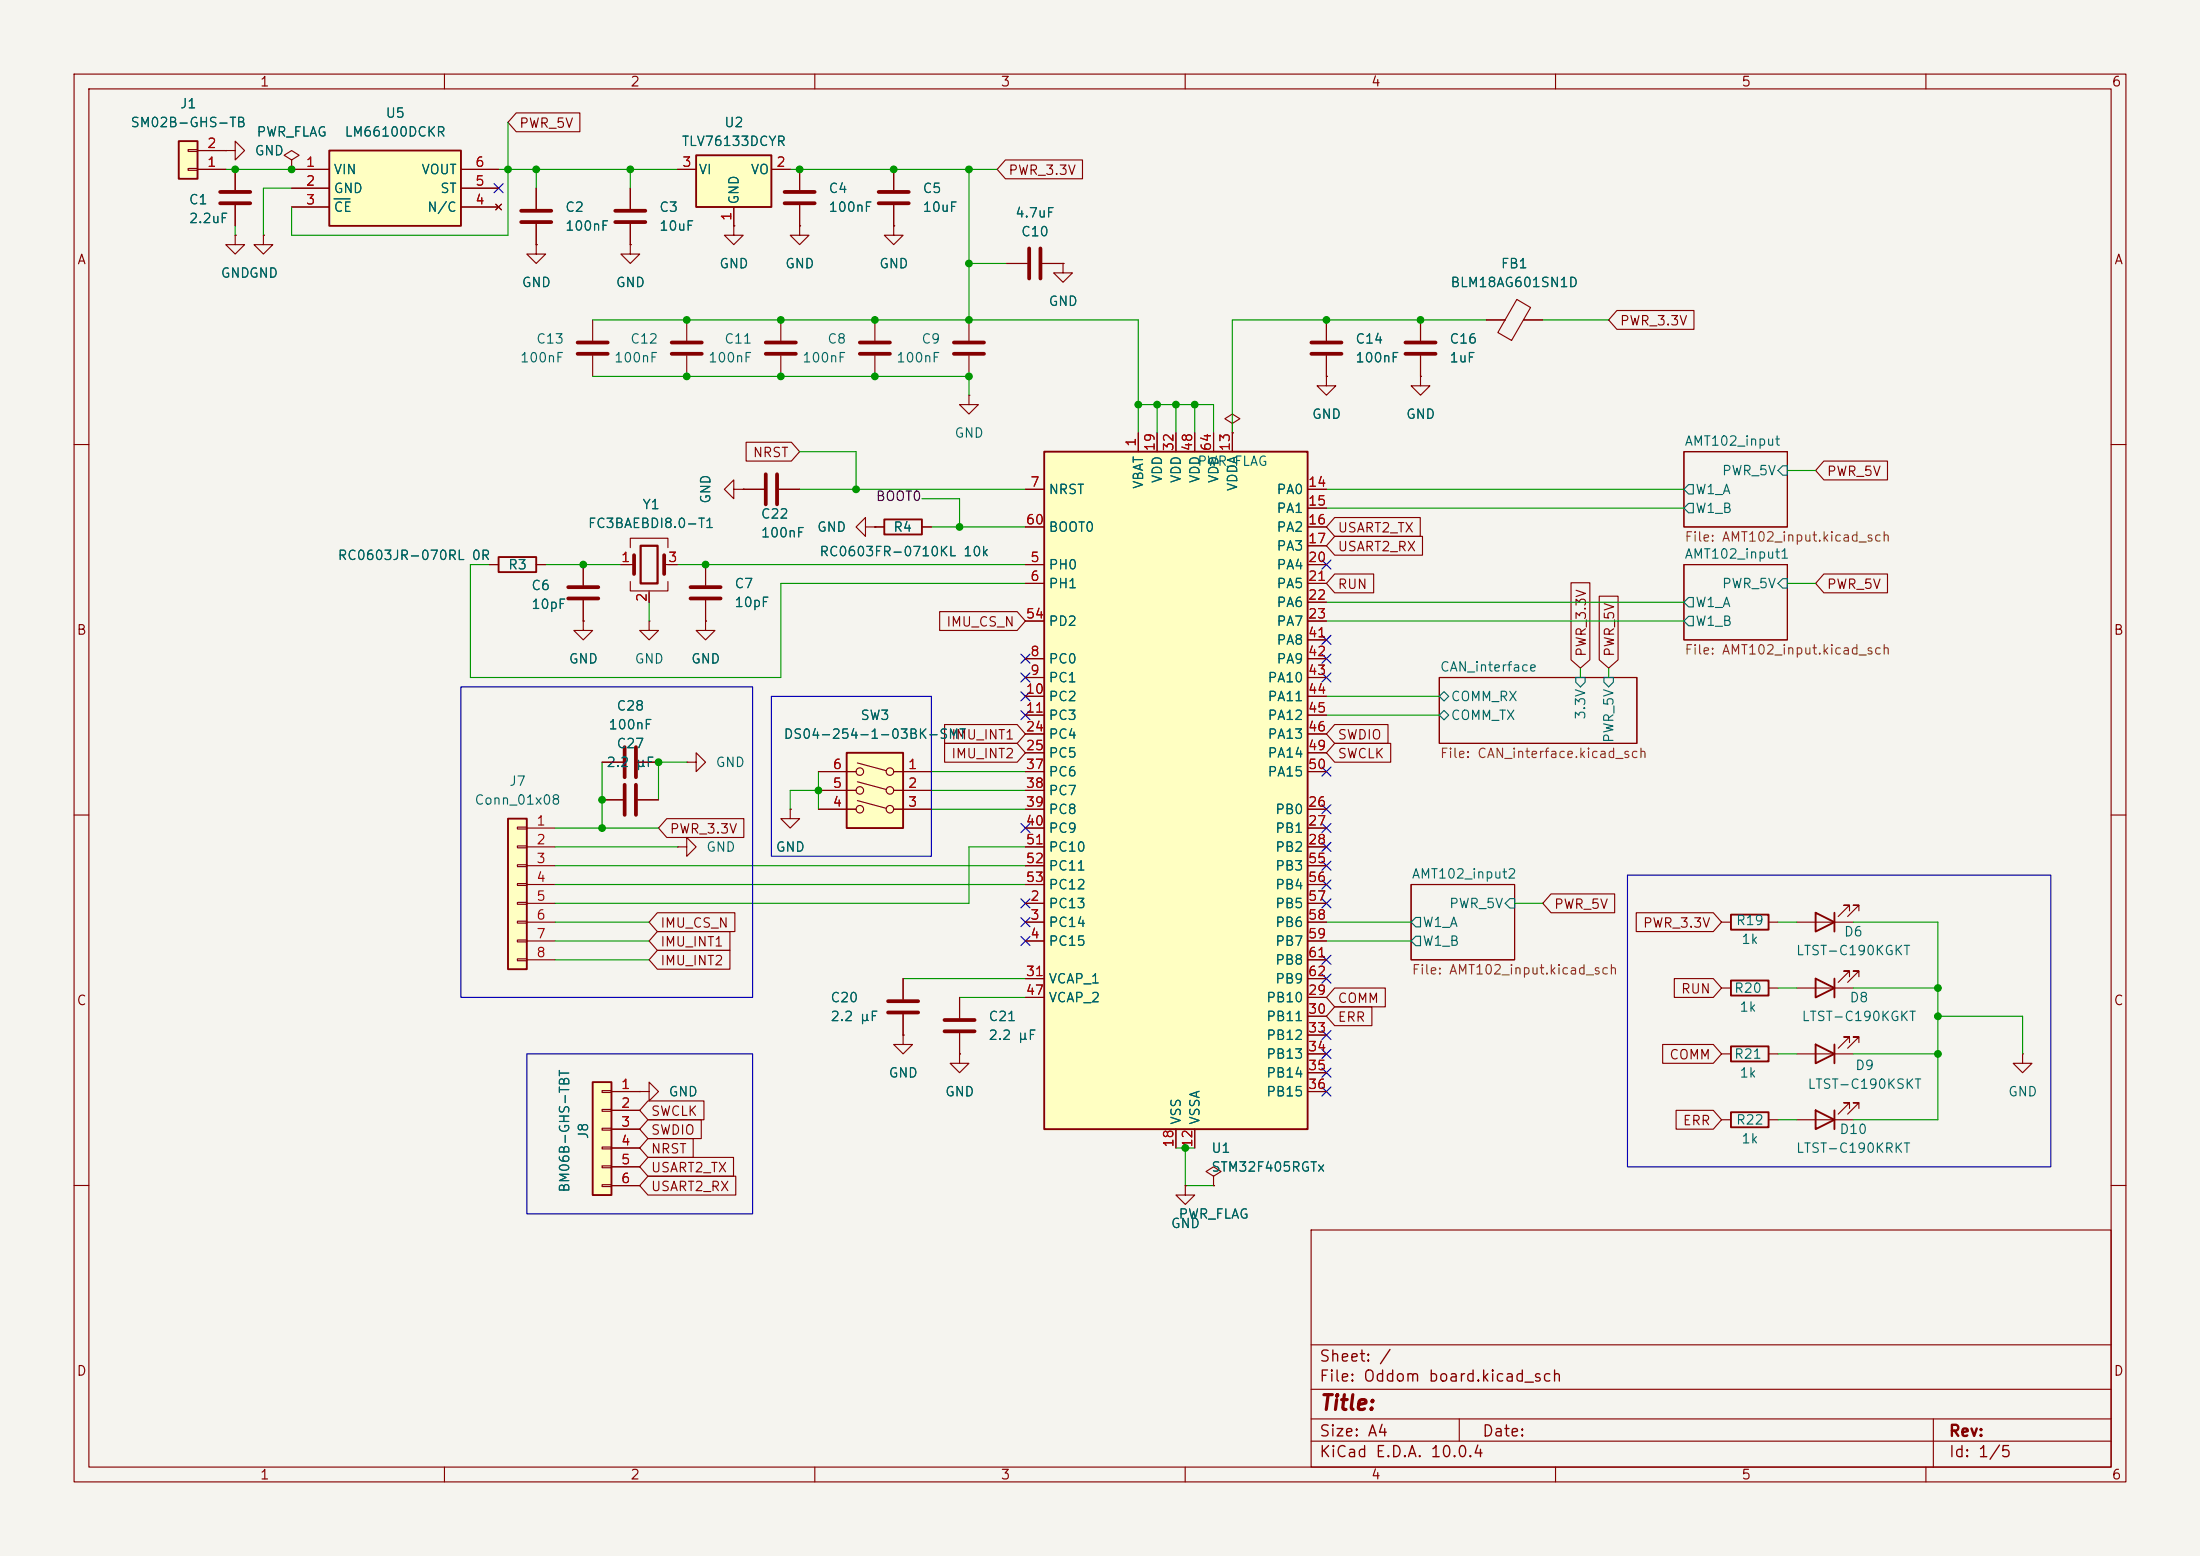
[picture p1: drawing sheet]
<svg xmlns="http://www.w3.org/2000/svg" width="297mm" height="210mm" viewBox="0 0 297 210" stroke-linecap="round" stroke-linejoin="round" font-family="sans-serif">
<path d="M0 0h297v210h-297z" fill="#f5f4ef" stroke="#f5f4ef" stroke-width=".14"/>
<g fill="none" stroke="#840000" stroke-width=".15">
<path d="M10 10h277v190h-277zM12 12h273v186h-273zM60 10v2M110 10v2M160 10v2M210 10v2M260 10v2M85.1 25.4v2.8M85.1 30.2v2.8M166.4 57.2l1-.7-1-.6-1 .6 1 .7v1.2M166.4 58.4h.1M10 60h2"/>
<path d="M227.3 61h14v10.1h-14zM227.3 76.2h14v10.2h-14zM285 60h2M194.3 91.4h26.7v8.9h-26.7zM10 110h2M190.5 119.4h14v10.1h-14zM285 110h2M121.9 132.1v2.8M121.9 136.9v2.8M242.6 124.5h7.6M242.6 133.4h7.6M249.7 122.9v-.7h-.8h.8l-1.5 1.5"/>
<path d="M249.7 131.8v-.7h-.8h.8l-1.5 1.5M251 122.9v-.7h-.8h.8l-1.6 1.5M251 131.8v-.7h-.8h.8l-1.6 1.5M163.8 158.8l1-.7-1-.6-1 .6 1 .7v1.2M232.4 151.1h1.3M238.8 151.1h1.2M242.6 151.1h7.6M249.7 149.6v-.8h-.8h.8l-1.5 1.6M251 149.6v-.8h-.8h.8l-1.6 1.6M273 142.2v1.3h1.3l-1.3 1.3-1.2-1.3h1.2M273 142.2h.1M10 160h2"/>
<path d="M160 160v1.3h1.3l-1.3 1.3-1.3-1.3h1.3M160 160h.1M163.8 160h.1M177 166h108v32h-108zM285 160h2M60 198v2M110 198v2M160 198v2M177 194.5h108M177 191.5h108M177 187.5h108M177 181.5h108"/>
<path d="M197 191.5v3M210 198v2M260 198v2M261 191.5v6.5"/>
</g>
<g fill="none" stroke="#006464" stroke-width=".15">
<path d="M227.3 66l.7-.6h.6v1.3h-.6zM228 67.9h.6v1.3h-.6l-.7-.6zM240.7 62.9h.6v1.2h-.6l-.7-.6zM240.7 78.1h.6v1.3h-.6l-.7-.7zM194.3 94l.6-.7 .7 .7-.7 .6zM194.3 96.5l.6-.6 .7 .6-.7 .7zM212.7 91.4h1.3v.7l-.6 .6-.7-.6zM216.5 91.4h1.3v.7l-.6 .6-.7-.6zM227.3 83.8l.7-.6h.6v1.3h-.6zM228 80.6h.6v1.3h-.6l-.7-.6zM191.1 123.8h.7v1.3h-.7l-.6-.6zM191.1 126.4h.7v1.2h-.7l-.6-.6z"/>
<path d="M203.8 121.3h.7v1.3h-.7l-.6-.7z"/>
</g>
<path d="M83.1 28.4h4M83.1 30h4M119.9 135.1h4.1M119.9 136.7h4.1" fill="none" stroke="#840000" stroke-width=".51"/>
<path d="M245.1 123.2l2.5 1.3-2.5 1.2zM245.1 132.1l2.5 1.3-2.5 1.2zM247.6 123.2v2.5M247.6 132.1v2.5M233.7 150.1h5.1v2h-5.1zM245.1 149.9l2.5 1.2-2.5 1.3zM247.6 149.9v2.5" fill="none" stroke="#840000" stroke-width=".25"/>
<path d="M141 61h35.5v91.4h-35.5z" fill="#ffffc2"/>
<path d="M67.3 75.2h5.1v2h-5.1zM141 61h35.5v91.4h-35.5z" fill="none" stroke="#840000" stroke-width=".25"/>
<g fill="none" stroke="#840000" stroke-width=".15">
<path d="M30.5 20.3h1.2v-1.2l1.3 1.2-1.3 1.3v-1.3M30.5 20.3h.1M99.1 30.5v1.3h1.2l-1.2 1.2-1.3-1.2h1.3M99.1 30.5h.1M107.9 30.5v1.3h1.3l-1.3 1.2-1.2-1.2h1.2M107.9 30.5h.1M120.6 30.5v1.3h1.3l-1.3 1.2-1.2-1.2h1.2M120.6 30.5h.1M120.6 22.9v2.8M120.6 27.7v2.8M153.7 58.4v2.6M156.2 58.4v2.6"/>
<path d="M158.7 58.4v2.6M161.3 58.4v2.6M163.8 58.4v2.6M166.4 58.4v2.6M191.8 50.8v1.3h1.2l-1.2 1.2-1.3-1.2h1.3M191.8 50.8h.1M191.8 43.2v2.8M191.8 48v2.8M200.7 43.2h2.5M204.8 40.4l1.8 1.1-2.5 4.4-1.9-1zM205.7 43.2h2.6M66 76.2h1.3"/>
<path d="M72.4 76.2h1.3M78.7 76.2v2.8M83.8 76.2h1.8M85.1 73.9v-1.3h5.1v1.3M85.1 78.5v1.3h5.1v-1.3M87.6 79.8v1.5M89.7 76.2h1.7M138.4 76.2h2.6M138.4 78.7h2.6M138.4 66h2.6M138.4 71.1h2.6M176.5 76.2h2.6"/>
<path d="M176.5 78.7h2.6M176.5 66h2.6M176.5 68.6h2.6M176.5 71.1h2.6M176.5 73.7h2.6M78.7 81v2.8M87.6 83.8v1.3h1.3l-1.3 1.3-1.2-1.3h1.2M87.6 83.8h.1M138.4 88.9h2.6M138.4 91.4h2.6M138.4 94h2.6M138.4 96.5h2.6"/>
<path d="M138.4 83.8h2.6M138.4 99.1h2.6M176.5 88.9h2.6M176.5 91.4h2.6M176.5 94h2.6M176.5 96.5h2.6M176.5 81.3h2.6M176.5 83.8h2.6M176.5 99.1h2.6M176.5 86.4h2.6M106.7 109.2v1.3h-1.3l1.3 1.3 1.2-1.3h-1.2M106.7 109.2h.1"/>
<path d="M138.4 101.6h2.6M138.4 109.2h2.6M138.4 111.8h2.6M138.4 114.3h2.6M138.4 104.1h2.6M138.4 106.7h2.6M138.4 116.8h2.6M138.4 119.4h2.6M176.5 101.6h2.6M176.5 109.2h2.6M176.5 111.8h2.6M176.5 114.3h2.6"/>
<path d="M176.5 104.1h2.6M176.5 116.8h2.6M176.5 119.4h2.6M121.9 139.7v1.3h1.3l-1.3 1.2-1.3-1.2h1.3M121.9 139.7h.1M138.4 121.9h2.6M138.4 124.5h2.6M138.4 127h2.6M138.4 134.6h2.6M138.4 132.1h2.6M176.5 121.9h2.6M176.5 124.5h2.6"/>
<path d="M176.5 127h2.6M176.5 134.6h2.6M176.5 137.2h2.6M176.5 132.1h2.6M176.5 139.7h2.6M176.5 129.5h2.6M158.7 152.4v2.5M161.3 152.4v2.5M176.5 142.2h2.6M176.5 144.8h2.6M176.5 147.3h2.6"/>
</g>
<path d="M118.6 25.9h4.1M118.6 27.4h4.1M189.7 46.2h4.1M189.7 47.8h4.1M76.7 79.2h4.1M85.6 74.9v2.6M89.7 74.9v2.6M76.7 80.8h4.1" fill="none" stroke="#840000" stroke-width=".51"/>
<path d="M86.5 73.7h2.3v5h-2.3z" fill="none" stroke="#840000" stroke-width=".3"/>
<path d="M94 21h10.1v6.9h-10.1z" fill="#ffffc2"/>
<path d="M94 21h10.1v6.9h-10.1z" fill="none" stroke="#840000" stroke-width=".25"/>
<g fill="none" stroke="#840000" stroke-width=".15">
<path d="M91.4 22.9h2.6M99.1 27.9v2.6M104.1 22.9h2.6M107.9 22.9v2.8M107.9 27.7v2.8M105.4 43.2v2.8M105.4 48v2.8M130.8 53.3v1.3h-1.3l1.3 1.3 1.3-1.3h-1.3M130.8 53.3h.1M179.1 50.8v1.3h1.2l-1.2 1.2-1.3-1.2h1.3M179.1 50.8h.1M179.1 43.2v2.8"/>
<path d="M179.1 48v2.8M99.1 66v-1.2l-1.3 1.2 1.3 1.3v-1.3h1.2M100.3 66h.1M78.7 83.8v1.3h1.3l-1.3 1.3-1.2-1.3h1.2M78.7 83.8h.1"/>
</g>
<path d="M105.9 25.9h4.1M105.9 27.4h4.1M103.4 46.2h4M103.4 47.8h4M177 46.2h4.1M177 47.8h4.1" fill="none" stroke="#840000" stroke-width=".51"/>
<path d="M80 146.1h2.5v15.2h-2.5z" fill="#ffffc2"/>
<path d="M80 146.1h2.5v15.2h-2.5z" fill="none" stroke="#840000" stroke-width=".25"/>
<g fill="none" stroke="#840000" stroke-width=".15">
<path d="M81.3 102.9h2.8M86.1 102.9h2.8M81.3 147.2h1.2v.2h-1.2zM81.3 149.7h1.2v.3h-1.2zM81.3 152.3h1.2v.2h-1.2zM81.3 154.8h1.2v.3h-1.2zM81.3 157.4h1.2v.2h-1.2zM81.3 159.9h1.2v.2h-1.2zM82.5 147.3h3.9M82.5 149.9h3.9M82.5 152.4h3.9M82.5 154.9h3.9"/>
<path d="M82.5 157.5h3.9M86.4 147.3h1.2v-1.2l1.3 1.2-1.3 1.3v-1.3M86.4 147.3h.1M82.5 160h3.9"/>
</g>
<path d="M84.3 100.8v4.1M85.9 100.8v4.1" fill="none" stroke="#840000" stroke-width=".51"/>
<path d="M44.4 20.3h17.8v10.2h-17.8z" fill="#ffffc2"/>
<path d="M44.4 20.3h17.8v10.2h-17.8z" fill="none" stroke="#840000" stroke-width=".25"/>
<g fill="none" stroke="#840000" stroke-width=".15">
<path d="M31.7 31.8v1.2h1.3l-1.3 1.3-1.2-1.3h1.2M31.7 31.8h.1M31.7 22.9v2.8M31.7 27.7v2.8M35.6 31.8v1.2h1.2l-1.2 1.3-1.3-1.3h1.3M35.6 31.8h.1M39.4 22.9h5M39.4 25.4h5M39.4 27.9h5M62.2 22.9h5.1M62.2 25.4h5.1M62.2 27.9h5.1"/>
<path d="M66.9 27.6l.8 .7M67.7 27.6l-.8 .7M100.3 66h2.8M105.2 66h2.7M91.4 114.3h1.3v-1.3l1.3 1.3-1.3 1.3v-1.3M91.4 114.3h.1"/>
</g>
<path d="M45.1 26.8h2.1" fill="none" stroke="#006464" stroke-width=".15"/>
<path d="M29.7 25.9h4.1M29.7 27.4h4.1M103.4 64v4.1M104.9 64v4.1" fill="none" stroke="#840000" stroke-width=".51"/>
<path d="M68.6 110.5h2.5v20.3h-2.5z" fill="#ffffc2"/>
<path d="M68.6 110.5h2.5v20.3h-2.5z" fill="none" stroke="#840000" stroke-width=".25"/>
<g fill="none" stroke="#840000" stroke-width=".15">
<path d="M69.8 111.6h1.3v.3h-1.3zM69.8 114.2h1.3v.2h-1.3zM69.8 116.7h1.3v.3h-1.3zM69.8 119.3h1.3v.2h-1.3zM71.1 111.8h3.8M71.1 114.3h3.8M71.1 116.8h3.8M71.1 119.4h3.8M81.3 108h2.8M86.1 108h2.8M69.8 121.8h1.3v.2h-1.3zM69.8 124.3h1.3v.3h-1.3z"/>
<path d="M69.8 126.9h1.3v.2h-1.3zM69.8 129.4h1.3v.3h-1.3zM71.1 121.9h3.8M71.1 124.5h3.8M71.1 127h3.8M71.1 129.5h3.8"/>
</g>
<path d="M84.3 105.9v4.1M85.9 105.9v4.1" fill="none" stroke="#840000" stroke-width=".51"/>
<path d="M24.1 19.1h2.6v5h-2.6z" fill="#ffffc2"/>
<path d="M24.1 19.1h2.6v5h-2.6z" fill="none" stroke="#840000" stroke-width=".25"/>
<g fill="none" stroke="#840000" stroke-width=".15">
<path d="M25.4 22.7h1.3v.3h-1.3zM25.4 20.2h1.3v.2h-1.3zM26.7 22.9h3.8M26.7 20.3h3.8M39.4 21.6l1-.6-1-.7-1 .7 1 .6v1.3M39.4 22.9h.1M72.4 25.4v2.8M72.4 30.2v2.8M85.1 33v1.3h1.3l-1.3 1.3-1.3-1.3h1.3M85.1 33h.1M135.9 35.6h2.8M140.7 35.6h2.8"/>
<path d="M143.5 35.6v1.2h1.3l-1.3 1.3-1.3-1.3h1.3M143.5 35.6h.1M80 43.2v2.8M80 48v2.8M116.8 71.1v-1.2l-1.2 1.2 1.2 1.3v-1.3h1.3M118.1 71.1h.1M92.7 102.9h1.3v-1.3l1.2 1.3-1.2 1.2v-1.2M92.7 102.9h.1M129.5 134.6v2.8M129.5 139.4v2.8M129.5 142.2v1.3h1.3l-1.3 1.3-1.2-1.3h1.2M129.5 142.2h.1"/>
</g>
<path d="M70.4 28.4h4M70.4 30h4M138.9 33.5v4.1M140.5 33.5v4.1M78 46.2h4M78 47.8h4M127.5 137.7h4.1M127.5 139.2h4.1" fill="none" stroke="#840000" stroke-width=".51"/>
<path d="M114.3 101.6h7.6v10.2h-7.6z" fill="#ffffc2"/>
<g fill="none" stroke="#840000" stroke-width=".15">
<path d="M69.7 15.2h8.6v2.6h-8.6l-1.1-1.3zM26.7 22.9h3.8M26.7 20.3h3.8M30.5 20.3h.1M31.7 31.8h.1M31.7 22.9v2.8M31.7 27.7v2.8M35.6 31.8h.1M39.4 22.9h.1M39.4 22.9h5M39.4 25.4h5M39.4 27.9h5"/>
<path d="M62.2 22.9h5.1M62.2 25.4h5.1M62.2 27.9h5.1M66.9 27.6l.8 .7M67.7 27.6l-.8 .7M72.4 33v1.3h1.3l-1.3 1.3-1.3-1.3h1.3M72.4 33h.1M72.4 25.4v2.8M72.4 30.2v2.8M85.1 33h.1M85.1 25.4v2.8M85.1 30.2v2.8"/>
<path d="M91.4 22.9h2.6M99.1 30.5h.1M99.1 27.9v2.6M104.1 22.9h2.6M107.9 30.5h.1M107.9 22.9v2.8M107.9 27.7v2.8M120.6 30.5h.1M120.6 22.9v2.8M120.6 27.7v2.8M135.7 21.6h10.4v2.5h-10.4l-1.1-1.2zM135.9 35.6h2.8"/>
<path d="M140.7 35.6h2.8M143.5 35.6h.1M92.7 43.2v2.8M92.7 48v2.8M100.7 59.7h6.1l1.1 1.3-1.1 1.2h-6.1zM118.1 43.2v2.8M118.1 48v2.8M130.8 43.2v2.8M130.8 48v2.8M153.7 58.4v2.6M156.2 58.4v2.6M158.7 58.4v2.6"/>
<path d="M161.3 58.4v2.6M163.8 58.4v2.6M166.4 58.4h.1M166.4 58.4v2.6M179.1 50.8h.1M179.1 43.2v2.8M179.1 48v2.8M191.8 50.8h.1M191.8 43.2v2.8M191.8 48v2.8M200.7 43.2h2.5M205.7 43.2h2.6"/>
<path d="M218.3 41.9h10.4v2.6h-10.4l-1.1-1.3zM66 76.2h1.3M72.4 76.2h1.3M78.7 76.2v2.8M83.8 76.2h1.3M90.2 76.2h1.2M95.2 76.2v2.8M100.3 66h.1M100.3 66h2.8M105.2 66h2.7M118.1 71.1h.1M118.1 71.1h1.3"/>
<path d="M124.5 71.1h1.2M138.4 71.1h2.6M138.4 76.2h2.6M138.4 78.7h2.6M138.4 66h2.6M176.5 71.1h2.6M176.5 76.2h2.6M176.5 78.7h2.6M176.5 66h2.6M176.5 68.6h2.6M176.5 73.7h2.6M180.2 77.5h5.2v2.5h-5.2l-1.1-1.3z"/>
<path d="M180.2 72.4h11.8v2.5h-11.8l-1.1-1.2zM180.2 69.8h11.5v2.6h-11.5l-1.1-1.3zM212.1 78.7h2.5v10.4l-1.2 1.1-1.3-1.1zM246.2 77.5h8.6v2.5h-8.6l-1.1-1.3zM246.2 62.2h8.6v2.6h-8.6l-1.1-1.3zM78.7 83.8h.1M78.7 81v2.8M87.6 80v1.3M95.2 83.8v1.3h1.3l-1.3 1.3-1.2-1.3h1.2M95.2 83.8h.1M95.2 81v2.8M126.9 82.5h10.4l1.1 1.3-1.1 1.3h-10.4z"/>
<path d="M127.5 97.8h9.8l1.1 1.3-1.1 1.2h-9.8zM138.4 88.9h2.6M138.4 91.4h2.6M138.4 94h2.6M138.4 96.5h2.6M138.4 83.8h2.6M138.4 99.1h2.6M176.5 88.9h2.6M176.5 91.4h2.6M176.5 94h2.6M176.5 96.5h2.6M176.5 81.3h2.6"/>
<path d="M176.5 83.8h2.6M176.5 99.1h2.6M176.5 86.4h2.6M180.2 97.8h7.2v2.5h-7.2l-1.1-1.2zM215.9 80.5h2.5v8.6l-1.2 1.1-1.3-1.1zM81.3 108h2.8M81.3 102.9h2.8M86.1 108h2.8M86.1 102.9h2.8M90 110.5h10.4v2.5h-10.4l-1.1-1.2zM106.7 109.2h.1M110.5 104.1h5.1"/>
<path d="M110.5 106.7h5.1M110.5 109.2h5.1M115.7 103l3.9 1M115.7 105.5l3.9 1.1M115.7 108.1l3.9 1M120.6 104.1h5.1M120.6 106.7h5.1M120.6 109.2h5.1M127.5 100.3h9.8l1.1 1.3-1.1 1.3h-9.8zM138.4 104.1h2.6M138.4 106.7h2.6M138.4 109.2h2.6"/>
<path d="M138.4 101.6h2.6M138.4 111.8h2.6M138.4 114.3h2.6M138.4 116.8h2.6M138.4 119.4h2.6M176.5 104.1h2.6M176.5 109.2h2.6M176.5 101.6h2.6M176.5 111.8h2.6M176.5 114.3h2.6M176.5 116.8h2.6M176.5 119.4h2.6"/>
<path d="M180.2 100.3h7.5v2.6h-7.5l-1.1-1.3zM88.7 123.2h10.5v2.5h-10.5l-1.1-1.2zM88.7 128.3h9.8v2.5h-9.8l-1.1-1.3zM88.7 125.7h9.8v2.6h-9.8l-1.1-1.3zM121.9 139.7h.1M121.9 132.1v2.8M121.9 136.9v2.8M129.5 134.6v2.8M129.5 139.4v2.8M138.4 124.5h2.6M138.4 121.9h2.6M138.4 127h2.6"/>
<path d="M138.4 134.6h2.6M138.4 132.1h2.6M176.5 124.5h2.6M176.5 121.9h2.6M176.5 127h2.6M176.5 134.6h2.6M176.5 137.2h2.6M176.5 132.1h2.6M176.5 139.7h2.6M176.5 129.5h2.6M180.2 133.3h6.8v2.6h-6.8l-1.1-1.3zM180.2 135.9h5v2.5h-5l-1.1-1.2z"/>
<path d="M209.4 120.6h8.6v2.6h-8.6l-1.1-1.3zM220.9 123.2h10.4l1.1 1.3-1.1 1.2h-10.4zM226 132.1h5.3l1.1 1.3-1.1 1.2h-5.3zM232.4 133.4h1.3M232.4 124.5h1.3M238.8 133.4h1.2M238.8 124.5h1.2M82.5 147.3h3.9M82.5 149.9h3.9M82.5 152.4h3.9M82.5 154.9h3.9M82.5 157.5h3.9"/>
<path d="M86.4 147.3h.1M87.5 148.6h7.5v2.5h-7.5l-1.1-1.2zM87.5 158.7h11.8v2.6h-11.8l-1.1-1.3zM87.5 156.2h11.5v2.6h-11.5l-1.1-1.3zM87.5 153.7h6.1v2.5h-6.1l-1.1-1.3zM87.5 151.1h7.2v2.6h-7.2l-1.1-1.3zM129.5 142.2h.1M158.7 152.4v2.5M161.3 152.4v2.5M176.5 142.2h2.6M176.5 144.8h2.6M176.5 147.3h2.6"/>
<path d="M224.5 141h6.8l1.1 1.2-1.1 1.3h-6.8zM226.3 149.9h5l1.1 1.2-1.1 1.3h-5zM232.4 142.2h1.3M238.8 142.2h1.2M242.6 142.2h7.6M249.7 140.7v-.7h-.8h.8l-1.5 1.5M251 140.7v-.7h-.8h.8l-1.6 1.5M82.5 160h3.9M160 160h.1M163.8 160h.1"/>
<circle cx="116.1" cy="109.2" r=".51"/>
<circle cx="116.1" cy="104.1" r=".51"/>
<circle cx="116.1" cy="106.7" r=".51"/>
<circle cx="120.1" cy="104.1" r=".51"/>
<circle cx="120.1" cy="109.2" r=".51"/>
<circle cx="120.1" cy="106.7" r=".51"/>
</g>
<path d="M119.4 70.1h5.1v2h-5.1zM114.3 101.6h7.6v10.2h-7.6zM233.7 132.3h5.1v2.1h-5.1zM233.7 123.4h5.1v2.1h-5.1zM233.7 141.2h5.1v2.1h-5.1zM245.1 141l2.5 1.2-2.5 1.3zM247.6 141v2.5" fill="none" stroke="#840000" stroke-width=".25"/>
<path d="M90.7 46.2h4M90.7 47.8h4M116.1 46.2h4M116.1 47.8h4M128.8 46.2h4M128.8 47.8h4M93.2 79.2h4.1M93.2 80.8h4.1" fill="none" stroke="#840000" stroke-width=".51"/>
<g fill="none" stroke="#009600" stroke-width=".15">
<path d="M68.6 16.5v15.3h-29.2v-3.9M30.5 22.9h8.9M31.7 30.5v1.3M39.4 25.4h-3.8v6.4M67.3 22.9h24.1M72.4 22.9v2.5M85.1 22.9v2.5M106.7 22.9h27.9M130.8 22.9v20.3M130.8 35.6h5.1M80 50.8h50.8v2.5M80 43.2h73.7v15.2"/>
<path d="M153.7 54.6h10.1v3.8M156.2 54.6v3.8M158.7 54.6v3.8M161.3 54.6v3.8M200.7 43.2h-34.3v15.2M208.3 43.2h8.9M66 76.2h-2.5v15.2h41.9v-12.7h33M73.7 76.2h10.1M91.4 76.2h47M107.9 66h30.5M107.9 61h7.7v5M124.5 67.3h5v3.8"/>
<path d="M125.7 71.1h12.7M179.1 68.6h48.2M179.1 66h48.2M241.3 63.5h3.8M241.3 78.7h3.8M87.6 81.3v2.5M179.1 83.8h48.2M179.1 81.3h48.2M179.1 96.5h15.2M179.1 94h15.2M213.4 90.2v1.2M217.2 90.2v1.2"/>
<path d="M74.9 114.3h16.5M74.9 111.8h14M74.9 119.4h63.5M74.9 116.8h63.5M81.3 102.9v8.9M92.7 102.9h-3.8v5.1M110.5 104.1v5.1M110.5 106.7h-3.8v2.5M125.7 104.1h12.7M125.7 109.2h12.7M125.7 106.7h12.7M138.4 114.3h-7.6v7.6h-55.9"/>
<path d="M74.9 127h12.7M74.9 129.5h12.7M74.9 124.5h12.7M121.9 132.1h16.5M129.5 134.6h8.9M179.1 127h11.4M179.1 124.5h11.4M204.5 121.9h3.8M240 124.5h2.6M240 133.4h2.6M250.2 124.5h11.4v26.6h-11.4M250.2 133.4h11.4"/>
<path d="M261.6 137.2h11.4v5M158.7 154.9h2.6M160 154.9v5.1h3.8M240 151.1h2.6M240 142.2h2.6M250.2 142.2h11.4"/>
</g>
<g fill="none" stroke="#000084" stroke-width=".15">
<path d="M66.7 24.8l1.2 1.2M67.9 24.8l-1.2 1.2M178.5 75.6l1.2 1.2M179.7 75.6l-1.2 1.2M137.8 88.3l1.2 1.2M137.8 93.4l1.2 1.2M137.8 95.9l1.2 1.2M137.8 90.8l1.2 1.2M139 88.3l-1.2 1.2M139 93.4l-1.2 1.2M139 95.9l-1.2 1.2M139 90.8l-1.2 1.2"/>
<path d="M178.5 85.8l1.2 1.2M178.5 90.8l1.2 1.2M178.5 88.3l1.2 1.2M179.7 85.8l-1.2 1.2M179.7 90.8l-1.2 1.2M179.7 88.3l-1.2 1.2M137.8 111.2l1.2 1.2M139 111.2l-1.2 1.2M178.5 116.2l1.2 1.2M178.5 111.2l1.2 1.2M178.5 113.7l1.2 1.2M178.5 103.5l1.2 1.2"/>
<path d="M178.5 108.6l1.2 1.2M178.5 118.8l1.2 1.2M179.7 116.2l-1.2 1.2M179.7 111.2l-1.2 1.2M179.7 113.7l-1.2 1.2M179.7 103.5l-1.2 1.2M179.7 108.6l-1.2 1.2M179.7 118.8l-1.2 1.2M137.8 126.4l1.2 1.2M137.8 123.9l1.2 1.2M137.8 121.3l1.2 1.2M139 126.4l-1.2 1.2"/>
<path d="M139 123.9l-1.2 1.2M139 121.3l-1.2 1.2M178.5 139.1l1.2 1.2M178.5 131.5l1.2 1.2M178.5 128.9l1.2 1.2M178.5 121.3l1.2 1.2M179.7 139.1l-1.2 1.2M179.7 131.5l-1.2 1.2M179.7 128.9l-1.2 1.2M179.7 121.3l-1.2 1.2M178.5 144.2l1.2 1.2M178.5 141.6l1.2 1.2"/>
<path d="M178.5 146.7l1.2 1.2M179.7 144.2l-1.2 1.2M179.7 141.6l-1.2 1.2M179.7 146.7l-1.2 1.2"/>
</g>
<path d="M62.2 92.7h39.4v41.9h-39.4zM104.1 94h21.6v21.6h-21.6zM219.7 118.1h57.2v39.4h-57.2zM71.1 142.2h30.5v21.6h-30.5z" fill="none" stroke="#0000c2" stroke-width=".15"/>
<path d="M45.1 26.8h2.1" fill="none" stroke="#006464" stroke-width=".15"/>
<g fill="#009600" stroke="#009600" stroke-width=".14">
<circle cx="158.7" cy="54.6" r=".46"/>
<circle cx="153.7" cy="54.6" r=".46"/>
<circle cx="156.2" cy="54.6" r=".46"/>
<circle cx="161.3" cy="54.6" r=".46"/>
<circle cx="160" cy="154.9" r=".46"/>
<circle cx="120.6" cy="22.9" r=".46"/>
<circle cx="130.8" cy="22.9" r=".46"/>
<circle cx="130.8" cy="50.8" r=".46"/>
<circle cx="130.8" cy="43.2" r=".46"/>
<circle cx="130.8" cy="35.6" r=".46"/>
<circle cx="68.6" cy="22.9" r=".46"/>
<circle cx="72.4" cy="22.9" r=".46"/>
<circle cx="39.4" cy="22.9" r=".46"/>
<circle cx="31.7" cy="22.9" r=".46"/>
<circle cx="92.7" cy="43.2" r=".46"/>
<circle cx="105.4" cy="50.8" r=".46"/>
<circle cx="92.7" cy="50.8" r=".46"/>
<circle cx="85.1" cy="22.9" r=".46"/>
<circle cx="81.3" cy="111.8" r=".46"/>
<circle cx="95.2" cy="76.2" r=".46"/>
<circle cx="88.9" cy="102.9" r=".46"/>
<circle cx="81.3" cy="108" r=".46"/>
<circle cx="110.5" cy="106.7" r=".46"/>
<circle cx="78.7" cy="76.2" r=".46"/>
<circle cx="261.6" cy="133.4" r=".46"/>
<circle cx="261.6" cy="137.2" r=".46"/>
<circle cx="261.6" cy="142.2" r=".46"/>
<circle cx="191.8" cy="43.2" r=".46"/>
<circle cx="179.1" cy="43.2" r=".46"/>
<circle cx="107.9" cy="22.9" r=".46"/>
<circle cx="105.4" cy="43.2" r=".46"/>
<circle cx="115.6" cy="66" r=".46"/>
<circle cx="118.1" cy="43.2" r=".46"/>
<circle cx="118.1" cy="50.8" r=".46"/>
<circle cx="129.5" cy="71.1" r=".46"/>
</g>
<text font-size="2" fill="#840000" x="178" y="190.8">Title:</text>
<g font-size="1.5" fill="#840000">
<text x="178" y="184.2">Sheet: /</text>
<text x="178" y="186.9">File: Oddom board.kicad_sch</text>
<text x="178" y="197.1">KiCad E.D.A. 10.0.4</text>
<text x="178" y="194.3">Size: A4</text>
<text x="200" y="194.3">Date:</text>
<text x="263" y="194.3">Rev:</text>
<text x="263" y="197.1">Id: 1/5</text>
</g>
<g font-size="1.3" fill="#840000">
<text x="35" y="12">1</text>
<text x="85" y="12">2</text>
<text x="135" y="12">3</text>
<text x="185" y="12">4</text>
<text x="235" y="12">5</text>
<text x="285" y="12">6</text>
<text x="70" y="17.6">PWR_5V</text>
<text x="136" y="23.9">PWR_3.3V</text>
<text x="10.3" y="36">A</text>
<text x="285.3" y="36">A</text>
<text x="218.6" y="44.2">PWR_3.3V</text>
<text x="101.5" y="62">NRST</text>
<text x="246.5" y="64.6">PWR_5V</text>
<text x="180.5" y="74.7">USART2_RX</text>
<text x="180.5" y="72.2">USART2_TX</text>
<text x="180.5" y="79.8">RUN</text>
<text x="246.5" y="79.8">PWR_5V</text>
<text x="10.3" y="86">B</text>
<text x="127.7" y="84.9">IMU_CS_N</text>
<text x="214.4" y="88.7" transform="rotate(-90 214.4 88.7)">PWR_3.3V</text>
<text x="218.2" y="88.7" transform="rotate(-90 218.2 88.7)">PWR_5V</text>
<text x="285.3" y="86">B</text>
<text x="128.3" y="100.1">IMU_INT1</text>
<text x="180.5" y="100.1">SWDIO</text>
<text x="128.3" y="102.7">IMU_INT2</text>
<text x="180.5" y="102.7">SWCLK</text>
<text x="90.3" y="112.8">PWR_3.3V</text>
<text x="89.1" y="125.5">IMU_CS_N</text>
<text x="209.7" y="123">PWR_5V</text>
<text x="221.7" y="125.5">PWR_3.3V</text>
<text x="89.1" y="130.6">IMU_INT2</text>
<text x="89.1" y="128.1">IMU_INT1</text>
<text x="10.3" y="136">C</text>
<text x="180.5" y="135.7">COMM</text>
<text x="226.8" y="134.4">RUN</text>
<text x="285.3" y="136">C</text>
<text x="180.5" y="138.2">ERR</text>
<text x="225.3" y="143.3">COMM</text>
<text x="87.8" y="150.9">SWCLK</text>
<text x="87.8" y="153.5">SWDIO</text>
<text x="227.1" y="152.2">ERR</text>
<text x="87.8" y="161.1">USART2_RX</text>
<text x="87.8" y="158.5">USART2_TX</text>
<text x="87.8" y="156">NRST</text>
<text x="10.3" y="186">D</text>
<text x="285.3" y="186">D</text>
<text x="35" y="200">1</text>
<text x="85" y="200">2</text>
<text x="135" y="200">3</text>
<text x="185" y="200">4</text>
<text x="235" y="200">5</text>
<text x="285" y="200">6</text>
</g>
<g font-size="1.3" fill="#006464">
<text x="17.5" y="17.5">SM02B-GHS-TB</text>
<text x="24.2" y="14.9">J1</text>
<text x="52" y="16.2">U5</text>
<text x="97.7" y="17.5">U2</text>
<text x="34.3" y="21.3">GND</text>
<text x="34.6" y="18.8">PWR_FLAG</text>
<text x="45" y="23.8">VIN</text>
<text x="46.4" y="18.8">LM66100DCKR</text>
<text x="56.8" y="23.8">VOUT</text>
<text x="91.9" y="20">TLV76133DCYR</text>
<text x="94.2" y="23.8">VI</text>
<text x="101.3" y="23.8">VO</text>
<text x="25.4" y="27.9">C1</text>
<text x="45" y="26.4">GND</text>
<text x="45" y="28.9">CE</text>
<text x="57.6" y="28.9">N/C</text>
<text x="59.3" y="26.4">ST</text>
<text x="76.2" y="28.9">C2</text>
<text x="88.9" y="28.9">C3</text>
<text x="100" y="27.7" transform="rotate(-90 100 27.7)">GND</text>
<text x="111.8" y="26.4">C4</text>
<text x="111.8" y="28.9">100nF</text>
<text x="124.5" y="26.4">C5</text>
<text x="124.5" y="28.9">10uF</text>
<text x="137" y="29.7">4.7uF</text>
<text x="25.4" y="30.4">2.2uF</text>
<text x="76.2" y="31.5">100nF</text>
<text x="88.9" y="31.5">10uF</text>
<text x="137.8" y="32.2">C10</text>
<text x="29.7" y="37.8">GNDGND</text>
<text x="70.4" y="39.1">GND</text>
<text x="83.1" y="39.1">GND</text>
<text x="97" y="36.5">GND</text>
<text x="105.9" y="36.5">GND</text>
<text x="118.6" y="36.5">GND</text>
<text x="141.5" y="41.6">GND</text>
<text x="195.7" y="39.1">BLM18AG601SN1D</text>
<text x="202.5" y="36.5">FB1</text>
<text x="72.3" y="46.7">C13</text>
<text x="85" y="46.7">C12</text>
<text x="97.7" y="46.7">C11</text>
<text x="111.6" y="46.7">C8</text>
<text x="124.3" y="46.7">C9</text>
<text x="182.9" y="46.7">C14</text>
<text x="195.6" y="46.7">C16</text>
<text x="70.1" y="49.2">100nF</text>
<text x="82.8" y="49.2">100nF</text>
<text x="95.5" y="49.2">100nF</text>
<text x="108.2" y="49.2">100nF</text>
<text x="120.9" y="49.2">100nF</text>
<text x="182.9" y="49.2">100nF</text>
<text x="195.6" y="49.2">1uF</text>
<text x="128.8" y="59.4">GND</text>
<text x="177" y="56.9">GND</text>
<text x="189.7" y="56.9">GND</text>
<text x="157.2" y="65.3" transform="rotate(-90 157.2 65.3)">VDD</text>
<text x="159.7" y="65.3" transform="rotate(-90 159.7 65.3)">VDD</text>
<text x="161.6" y="63.2">PWR_FLAG</text>
<text x="162.3" y="65.3" transform="rotate(-90 162.3 65.3)">VDD</text>
<text x="164.8" y="65.3" transform="rotate(-90 164.8 65.3)">VDD</text>
<text x="227.3" y="60.5">AMT102_input</text>
<text x="232.4" y="64.5">PWR_5V</text>
<text x="79.3" y="71.6">FC3BAEBDI8.0-T1</text>
<text x="86.6" y="69">Y1</text>
<text x="96.2" y="68.1" transform="rotate(-90 96.2 68.1)">GND</text>
<text x="102.6" y="70.3">C22</text>
<text x="141.5" y="67">NRST</text>
<text x="154.6" y="66.1" transform="rotate(-90 154.6 66.1)">VBAT</text>
<text x="167.3" y="66.4" transform="rotate(-90 167.3 66.4)">VDDA</text>
<text x="172.3" y="67">PA0</text>
<text x="172.3" y="69.6">PA1</text>
<text x="228.8" y="67">W1_A</text>
<text x="228.8" y="69.6">W1_B</text>
<text x="45.5" y="75.9">RC0603JR-070RL 0R</text>
<text x="68.5" y="77.2">R3</text>
<text x="102.6" y="72.9">100nF</text>
<text x="110.2" y="72.1">GND</text>
<text x="110.5" y="75.4">RC0603FR-0710KL 10k</text>
<text x="120.5" y="72.1">R4</text>
<text x="141.5" y="77.2">PH0</text>
<text x="141.5" y="72.1">BOOT0</text>
<text x="172.3" y="72.1">PA2</text>
<text x="172.3" y="74.6">PA3</text>
<text x="172.3" y="77.2">PA4</text>
<text x="227.3" y="75.7">AMT102_input1</text>
<text x="71.6" y="80">C6</text>
<text x="71.6" y="82.5">10pF</text>
<text x="99.1" y="79.7">C7</text>
<text x="99.1" y="82.3">10pF</text>
<text x="141.5" y="79.7">PH1</text>
<text x="172.3" y="79.7">PA5</text>
<text x="172.3" y="82.3">PA6</text>
<text x="228.8" y="82.3">W1_A</text>
<text x="232.4" y="79.7">PWR_5V</text>
<text x="76.7" y="89.9">GND</text>
<text x="85.6" y="89.9">GND</text>
<text x="93.2" y="89.9">GND</text>
<text x="141.5" y="89.9">PC0</text>
<text x="141.5" y="84.8">PD2</text>
<text x="172.3" y="84.8">PA7</text>
<text x="172.3" y="87.3">PA8</text>
<text x="172.3" y="89.9">PA9</text>
<text x="228.8" y="84.8">W1_B</text>
<text x="141.5" y="92.4">PC1</text>
<text x="141.5" y="95">PC2</text>
<text x="171" y="92.4">PA10</text>
<text x="171" y="95">PA11</text>
<text x="194.3" y="91">CAN_interface</text>
<text x="195.8" y="95">COMM_RX</text>
<text x="82.1" y="98.8">100nF</text>
<text x="83.1" y="96.2">C28</text>
<text x="83.1" y="101.3">C27</text>
<text x="105.7" y="100">DS04-254-1-03BK-SMT</text>
<text x="116.1" y="97.5">SW3</text>
<text x="141.5" y="97.5">PC3</text>
<text x="141.5" y="100">PC4</text>
<text x="171" y="97.5">PA12</text>
<text x="171" y="100">PA13</text>
<text x="195.8" y="97.5">COMM_TX</text>
<text x="214.3" y="97.2" transform="rotate(-90 214.3 97.2)">3.3V</text>
<text x="218.1" y="100.4" transform="rotate(-90 218.1 100.4)">PWR_5V</text>
<text x="68.7" y="106.4">J7</text>
<text x="81.8" y="103.8">2.2 µF</text>
<text x="96.5" y="103.8">GND</text>
<text x="141.5" y="102.6">PC5</text>
<text x="141.5" y="105.1">PC6</text>
<text x="141.5" y="107.7">PC7</text>
<text x="171" y="102.6">PA14</text>
<text x="171" y="105.1">PA15</text>
<text x="64" y="108.9">Conn_01x08</text>
<text x="141.5" y="110.2">PC8</text>
<text x="141.5" y="112.7">PC9</text>
<text x="172.1" y="110.2">PB0</text>
<text x="172.1" y="112.7">PB1</text>
<text x="95.3" y="115.3">GND</text>
<text x="104.6" y="115.3">GND</text>
<text x="141.5" y="115.3">PC10</text>
<text x="141.5" y="117.8">PC11</text>
<text x="172.1" y="115.3">PB2</text>
<text x="172.1" y="117.8">PB3</text>
<text x="190.5" y="118.9">AMT102_input2</text>
<text x="141.5" y="122.9">PC13</text>
<text x="141.5" y="125.4">PC14</text>
<text x="141.5" y="120.4">PC12</text>
<text x="172.1" y="120.4">PB4</text>
<text x="172.1" y="122.9">PB5</text>
<text x="172.1" y="125.4">PB6</text>
<text x="192" y="125.4">W1_A</text>
<text x="195.5" y="122.9">PWR_5V</text>
<text x="234.3" y="125.2">R19</text>
<text x="141.5" y="128">PC15</text>
<text x="172.1" y="128">PB7</text>
<text x="172.1" y="130.5">PB8</text>
<text x="192" y="128">W1_B</text>
<text x="235" y="127.7">1k</text>
<text x="242.4" y="129.2">LTST-C190KGKT</text>
<text x="248.8" y="126.7">D6</text>
<text x="112" y="135.6">C20</text>
<text x="141.5" y="133.1">VCAP_1</text>
<text x="141.5" y="135.6">VCAP_2</text>
<text x="170.9" y="135.6">PB10</text>
<text x="172.1" y="133.1">PB9</text>
<text x="234" y="134.3">R20</text>
<text x="234.7" y="136.9">1k</text>
<text x="249.6" y="135.6">D8</text>
<text x="112" y="138.1">2.2 µF</text>
<text x="133.4" y="140.7">2.2 µF</text>
<text x="133.4" y="138.1">C21</text>
<text x="170.9" y="138.1">PB11</text>
<text x="170.9" y="140.7">PB12</text>
<text x="170.9" y="143.2">PB13</text>
<text x="234" y="143.2">R21</text>
<text x="243.1" y="138.1">LTST-C190KGKT</text>
<text x="90.2" y="148.3">GND</text>
<text x="119.9" y="145.8">GND</text>
<text x="127.5" y="148.3">GND</text>
<text x="170.9" y="145.8">PB14</text>
<text x="170.9" y="148.3">PB15</text>
<text x="234.7" y="145.8">1k</text>
<text x="243.9" y="147.3">LTST-C190KSKT</text>
<text x="250.4" y="144.7">D9</text>
<text x="271" y="148.3">GND</text>
<text x="79.7" y="153.8" transform="rotate(-90 79.7 153.8)">J8</text>
<text x="159.7" y="151.9" transform="rotate(-90 159.7 151.9)">VSS</text>
<text x="162.3" y="151.9" transform="rotate(-90 162.3 151.9)">VSSA</text>
<text x="163.4" y="155.9">U1</text>
<text x="234.3" y="152.1">R22</text>
<text x="235" y="154.6">1k</text>
<text x="242.4" y="155.9">LTST-C190KRKT</text>
<text x="248.2" y="153.4">D10</text>
<text x="77.2" y="161" transform="rotate(-90 77.2 161)">BM06B-GHS-TBT</text>
<text x="163.4" y="158.5">STM32F405RGTx</text>
<text x="158" y="166.1">GND</text>
<text x="159" y="164.8">PWR_FLAG</text>
</g>
<g font-size="1.3" fill="#a90000">
<text x="27.9" y="22.8">1</text>
<text x="27.9" y="20.3">2</text>
<text x="41.2" y="22.8">1</text>
<text x="64.1" y="22.8">6</text>
<text x="92" y="22.8">3</text>
<text x="104.7" y="22.8">2</text>
<text x="41.2" y="25.4">2</text>
<text x="41.2" y="27.9">3</text>
<text x="64.1" y="27.9">4</text>
<text x="64.1" y="25.4">5</text>
<text x="99" y="29.9" transform="rotate(-90 99 29.9)">1</text>
<text x="153.6" y="60.4" transform="rotate(-90 153.6 60.4)">1</text>
<text x="156.2" y="61" transform="rotate(-90 156.2 61)">19</text>
<text x="158.7" y="61" transform="rotate(-90 158.7 61)">32</text>
<text x="161.3" y="61" transform="rotate(-90 161.3 61)">48</text>
<text x="163.8" y="61" transform="rotate(-90 163.8 61)">64</text>
<text x="166.3" y="61" transform="rotate(-90 166.3 61)">13</text>
<text x="138.4" y="71.1">60</text>
<text x="139" y="66">7</text>
<text x="176.5" y="66">14</text>
<text x="176.5" y="68.6">15</text>
<text x="176.5" y="71.1">16</text>
<text x="83.7" y="76.2">1</text>
<text x="90.1" y="76.2">3</text>
<text x="139" y="76.2">5</text>
<text x="176.5" y="73.6">17</text>
<text x="176.5" y="76.2">20</text>
<text x="87.6" y="81.4" transform="rotate(-90 87.6 81.4)">2</text>
<text x="138.4" y="83.8">54</text>
<text x="139" y="78.7">6</text>
<text x="176.5" y="78.7">21</text>
<text x="176.5" y="81.3">22</text>
<text x="176.5" y="83.8">23</text>
<text x="139" y="88.9">8</text>
<text x="176.5" y="86.3">41</text>
<text x="176.5" y="88.9">42</text>
<text x="138.4" y="94">10</text>
<text x="139" y="91.4">9</text>
<text x="176.5" y="91.4">43</text>
<text x="176.5" y="94">44</text>
<text x="138.4" y="96.5">11</text>
<text x="138.4" y="99">24</text>
<text x="138.4" y="101.6">25</text>
<text x="176.5" y="96.5">45</text>
<text x="176.5" y="99">46</text>
<text x="176.5" y="101.6">49</text>
<text x="112.3" y="106.7">5</text>
<text x="112.3" y="104.1">6</text>
<text x="122.5" y="104.1">1</text>
<text x="122.5" y="106.7">2</text>
<text x="138.4" y="104.1">37</text>
<text x="138.4" y="106.7">38</text>
<text x="176.5" y="104.1">50</text>
<text x="72.3" y="111.7">1</text>
<text x="112.3" y="109.2">4</text>
<text x="122.5" y="109.2">3</text>
<text x="138.4" y="109.2">39</text>
<text x="138.4" y="111.7">40</text>
<text x="176.5" y="109.2">26</text>
<text x="176.5" y="111.7">27</text>
<text x="72.3" y="114.3">2</text>
<text x="72.3" y="116.8">3</text>
<text x="72.3" y="119.4">4</text>
<text x="138.4" y="114.3">51</text>
<text x="138.4" y="116.8">52</text>
<text x="138.4" y="119.4">53</text>
<text x="176.5" y="114.3">28</text>
<text x="176.5" y="116.8">55</text>
<text x="176.5" y="119.4">56</text>
<text x="72.3" y="121.9">5</text>
<text x="72.3" y="124.4">6</text>
<text x="139" y="121.9">2</text>
<text x="139" y="124.4">3</text>
<text x="176.5" y="121.9">57</text>
<text x="176.5" y="124.4">58</text>
<text x="72.3" y="127">7</text>
<text x="72.3" y="129.5">8</text>
<text x="139" y="127">4</text>
<text x="176.5" y="127">59</text>
<text x="176.5" y="129.5">61</text>
<text x="138.4" y="132.1">31</text>
<text x="138.4" y="134.6">47</text>
<text x="176.5" y="134.6">29</text>
<text x="176.5" y="137.1">30</text>
<text x="176.5" y="132.1">62</text>
<text x="176.5" y="139.7">33</text>
<text x="176.5" y="142.2">34</text>
<text x="83.7" y="147.3">1</text>
<text x="83.7" y="149.8">2</text>
<text x="176.5" y="144.8">35</text>
<text x="176.5" y="147.3">36</text>
<text x="83.7" y="152.4">3</text>
<text x="83.7" y="154.9">4</text>
<text x="158.7" y="155" transform="rotate(-90 158.7 155)">18</text>
<text x="161.3" y="155" transform="rotate(-90 161.3 155)">12</text>
<text x="83.7" y="157.5">5</text>
<text x="83.7" y="160">6</text>
</g>
<text font-size="1.3" fill="#0f0f0f" x="118.1" y="67.9">BOOT0</text>
<g font-size="1.3" fill="#725600">
<text x="227.3" y="73.4">File: AMT102_input.kicad_sch</text>
<text x="227.3" y="88.7">File: AMT102_input.kicad_sch</text>
<text x="194.3" y="102.6">File: CAN_interface.kicad_sch</text>
<text x="190.5" y="131.8">File: AMT102_input.kicad_sch</text>
</g>
</svg>
